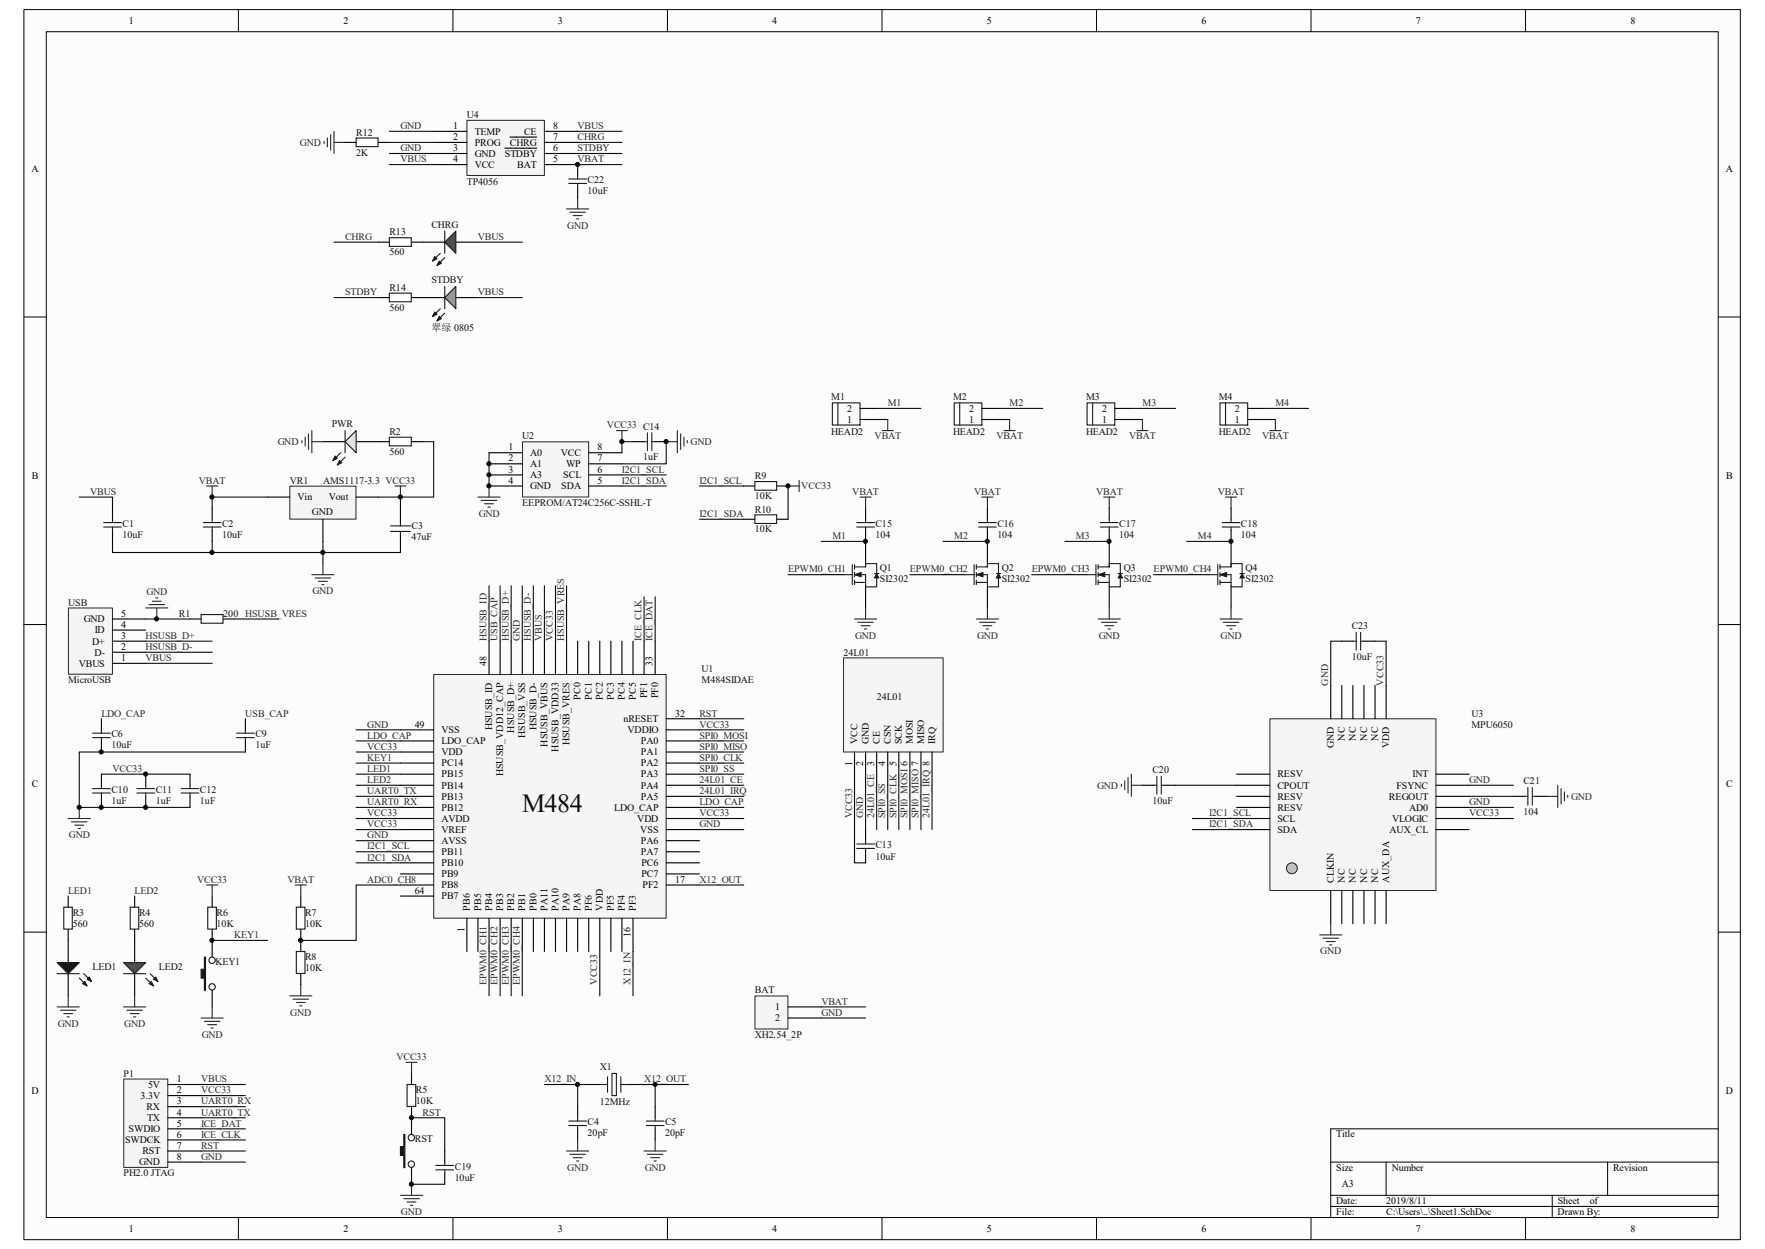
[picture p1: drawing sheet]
<svg xmlns="http://www.w3.org/2000/svg" width="297mm" height="210mm" viewBox="0 0 297 210" stroke-linecap="round" stroke-linejoin="round" font-family="sans-serif">
<path d="M4.1 1.7h288.8v206.7h-288.8z" fill="#fcfcfc"/>
<path d="M4 1.6h288.9v206.8h-288.9z" fill="none" stroke="#000" stroke-width=".17"/>
<path d="M7.8 5.4h281.3v199.3h-281.3z" fill="#fcfcfc"/>
<g fill="none" stroke="#000" stroke-width=".17">
<path d="M7.8 5.3h281.3v199.4h-281.3zM40.1 1.6v3.7M76.2 1.6v3.7M112.3 1.6v3.7M148.4 1.6v3.7M184.5 1.6v3.7M220.6 1.6v3.7M256.7 1.6v3.7M4 53.3h3.7M289.2 53.3h3.7M4 105h3.7M289.2 105h3.7"/>
<path d="M4 156.7h3.7M289.2 156.7h3.7M223.9 195.4h65.3M233.3 195.4v5.6M270.5 195.4v5.6M289.2 189.8h-65.3v14.9M40.1 204.7v3.7M76.2 204.7v3.7M112.3 204.7v3.7M148.4 204.7v3.7M184.5 204.7v3.7M220.6 204.7v3.7"/>
<path d="M223.9 201h65.3M223.9 202.9h65.3M256.7 204.7v3.7M261.2 201v3.7"/>
</g>
<path d="M73 113.5h39.1v40.9h-39.1z" fill="#f5f5f5"/>
<path d="M73 113.4h39.1v41h-39.1z" fill="none" stroke="#262626" stroke-width=".17"/>
<g fill="none" stroke="#000" stroke-width=".19">
<path d="M82.3 107.8v5.6M84.2 107.8v5.6M86 107.8v5.6M87.9 107.8v5.6M89.7 107.8v5.6M91.6 107.8v5.6M93.5 107.8v5.6M95.3 107.8v5.6M97.2 107.8v5.6M99.1 107.8v5.6M100.9 107.8v5.6M102.8 107.8v5.6"/>
<path d="M104.7 107.8v5.6M106.5 107.8v5.6M108.4 107.8v5.6M110.2 107.8v5.6M67.4 139.5h5.6M67.4 137.6h5.6M67.4 135.8h5.6M67.4 133.9h5.6M67.4 132h5.6M67.4 130.2h5.6M67.4 128.3h5.6M67.4 126.4h5.6"/>
<path d="M67.4 124.6h5.6M67.4 122.7h5.6M112.1 139.5h5.6M112.1 137.6h5.6M112.1 135.8h5.6M112.1 133.9h5.6M112.1 132h5.6M112.1 130.2h5.6M112.1 128.3h5.6M112.1 126.4h5.6M112.1 124.6h5.6M112.1 122.7h5.6"/>
<path d="M112.1 120.9h5.6M67.4 148.8h5.6M67.4 146.9h5.6M67.4 145.1h5.6M67.4 143.2h5.6M67.4 141.4h5.6M67.4 150.7h5.6M78.6 154.4v5.6M80.4 154.4v5.6M82.3 154.4v5.6M84.2 154.4v5.6M86 154.4v5.6"/>
<path d="M87.9 154.4v5.6M89.7 154.4v5.6M91.6 154.4v5.6M93.5 154.4v5.6M95.3 154.4v5.6M97.2 154.4v5.6M99.1 154.4v5.6M100.9 154.4v5.6M102.8 154.4v5.6M104.7 154.4v5.6M106.5 154.4v5.6M112.1 148.8h5.6"/>
<path d="M112.1 146.9h5.6M112.1 145.1h5.6M112.1 143.2h5.6M112.1 141.4h5.6"/>
</g>
<path d="M11.6 102.3h7.3v11.1h-7.3z" fill="#f5f5f5"/>
<path d="M11.5 102.2h7.4v11.2h-7.4z" fill="none" stroke="#262626" stroke-width=".17"/>
<g fill="none" stroke="#000" stroke-width=".19">
<path d="M67.4 84.9v2.8M67.4 90.1v2.8M18.9 111.5h5.6M18.9 109.7h5.6M18.9 107.8h5.6M18.9 105.9h5.6M18.9 104.1h5.6M35.7 158.1v2.8M35.7 166.5v2.8M69.2 187.9v2.8M69.2 196.3v2.8M98.3 182.4h2.8"/>
<path d="M105.6 182.4h2.8"/>
</g>
<g fill="none" stroke="#262626" stroke-width=".19">
<path d="M50.8 74.1v.4M51.4 73.5v1.5M51.9 73v2.6M52.5 74.3h1.8M52.5 72.4v3.7M103.7 72.4h1.9M104.7 72.4v1.9M112.1 74.3h1.9M114 72.4v3.7M114.5 73v2.6M115.1 73.5v1.5M115.7 74.1v.4"/>
<path d="M34.8 81.7h1.8M35.7 81.7v1.9M52.5 96.6h3.7M53 97.2h2.6M53.6 97.7h1.5M54.2 98.3h.3M54.3 94.8v1.8M66.5 81.7h1.8M67.4 81.7v1.9M80.4 83.6h3.8M81 84.1h2.6M81.5 84.7h1.5"/>
<path d="M82.1 85.3h.4M82.3 81.7v1.9M144.7 83.6h1.9M145.7 83.6v1.8M165.2 83.6h1.9M166.2 83.6v1.8M185.7 83.6h1.9M186.7 83.6v1.8M206.2 83.6h1.9M207.2 83.6v1.8M24.5 102.2h3.7M25.1 101.7h2.6"/>
<path d="M25.6 101.1h1.5M26.2 100.5h.4M26.4 102.2v1.9M143.8 104.1h3.7M144.4 104.6h2.6M144.9 105.2h1.5M145.5 105.8h.3M145.7 102.2v1.9M164.3 104.1h3.7M164.9 104.6h2.6M165.4 105.2h1.5M166 105.8h.3"/>
<path d="M166.2 102.2v1.9M184.8 104.1h3.7M185.4 104.6h2.6M185.9 105.2h1.5M186.5 105.8h.3M186.7 102.2v1.9M205.3 104.1h3.7M205.9 104.6h2.6M206.4 105.2h1.5M207 105.8h.3M207.2 102.2v1.9M11.5 137.6h3.7"/>
<path d="M12 138.2h2.6M12.6 138.7h1.5M13.2 139.3h.3M13.3 135.8v1.8M34.8 148.8h1.8M35.7 148.8v1.9M49.7 148.8h1.8M50.6 148.8v1.9M9.6 169.3h3.7M10.2 169.9h2.6M10.7 170.4h1.5M11.3 171h.4"/>
<path d="M11.5 167.4v1.9M20.8 169.3h3.7M21.4 169.9h2.6M21.9 170.4h1.5M22.5 171h.3M22.7 167.4v1.9M33.8 171.2h3.8M34.4 171.7h2.6M35 172.3h1.4M35.5 172.9h.4M35.7 169.3v1.9M48.7 167.4h3.8"/>
<path d="M49.3 168h2.6M49.9 168.6h1.5M50.4 169.1h.4M50.6 165.6v1.8M68.3 178.6h1.9M69.2 178.6v1.9M69.2 199.1v1.9M95.3 193.5h3.8M95.9 194.1h2.6M96.5 194.7h1.4M97 195.2h.4M97.2 191.7v1.8"/>
<path d="M108.4 193.5h3.7M108.9 194.1h2.7M109.5 194.7h1.5M110.1 195.2h.3M110.2 191.7v1.8M67.4 201h3.7M67.9 201.6h2.7M68.5 202.1h1.5M69.1 202.7h.3"/>
</g>
<g fill="none" stroke="#0e0e0e" stroke-width=".19">
<path d="M71.1 74.3h1.9v9.3h-9.3M82.3 76.1v5.6M104.7 79.9h7.4M112.1 74.3v3.7h-7.4M13.3 83.6h5.6v1.8M54.3 91v3.8M82.3 98.5v9.3M84.2 98.5v9.3M86 98.5v9.3M87.9 98.5v9.3M89.7 98.5v9.3M91.6 98.5v9.3"/>
<path d="M93.5 98.5v9.3M95.3 98.5v9.3M104.7 81.7h7.4M132.6 96.6h5.6M138.2 91h7.5M153.1 96.6h5.6M158.7 91h7.5M173.6 96.6h5.6M179.2 91h7.5M194.1 96.6h5.6M199.7 91h7.5M24.5 107.8h11.2"/>
<path d="M24.5 109.7h11.2M24.5 111.5h11.2M24.5 104.1h7.5M39.4 104.1h7.5M108.4 100.4v7.4M110.2 100.4v7.4M13.3 135.8h18.7M17.1 130.2h14.9M59.9 135.8h7.5M59.9 124.6h7.5M59.9 137.6h7.5M59.9 139.5h7.5"/>
<path d="M59.9 126.4h7.5M59.9 122.7h7.5M59.9 133.9h7.5M117.7 135.8h7.5M117.7 137.6h7.5M117.7 139.5h7.5M117.7 122.7h7.5M117.7 120.9h7.5M35.7 158.1h9.3M59.9 141.4h7.5M59.9 143.2h7.5M59.9 145.1h7.5"/>
<path d="M67.4 148.8h-7.5v9.3h-9.3M82.3 160v7.4M84.2 160v7.4M86 160v7.4M87.9 160v7.4M100.9 160v7.4M106.5 160v7.4M117.7 148.8h7.5M33.8 184.2h7.5M33.8 186.1h7.5M33.8 187.9h7.5M33.8 189.8h7.5"/>
<path d="M33.8 191.7h7.5M33.8 193.5h7.5M33.8 195.4h7.5M69.2 187.9h5.6v5.6M69.2 199.1h5.6M91.6 182.4h6.7M97.2 182.4v3.7M108.4 182.4h7.4M110.2 182.4v3.7"/>
</g>
<g fill="none" stroke="#1c1c1c" stroke-width=".19">
<path d="M65.7 89.4h3.4M65.7 88.4h3.4M67.4 87.7v.7M67.4 89.4v.7M101.1 182.4h1.1M102.2 181.1v2.6M103 180.5h.7v3.7h-.7zM104.5 181.1v2.6M104.5 182.4h1.1"/>
<circle cx="35.7" cy="165.9" r=".54"/>
<circle cx="35.7" cy="161.5" r=".54"/>
<circle cx="69.2" cy="191.3" r=".54"/>
<circle cx="69.2" cy="195.8" r=".54"/>
</g>
<g fill="#1c1c1c" stroke="#1c1c1c" stroke-width=".19">
<path d="M67.9 190.7h.2v5.6h-.2v-2h-.5v-1.5h.5z" fill-rule="evenodd"/>
<path d="M34.4 160.9h.2v5.6h-.2v-2h-.6v-1.5h.6z" fill-rule="evenodd"/>
</g>
<path d="M142 110.7h16.7v15.7h-16.7z" fill="#f5f5f5"/>
<path d="M141.9 110.6h16.8v15.8h-16.8z" fill="none" stroke="#262626" stroke-width=".17"/>
<g fill="none" stroke="#000" stroke-width=".19">
<path d="M144.7 70.5h2.8M144.7 68.7h2.8M165.2 70.5h2.8M165.2 68.7h2.8M187.6 70.5h2.8M187.6 68.7h2.8M210 70.5h2.8M210 68.7h2.8M143.8 126.4v5.6M145.7 126.4v5.6M147.5 126.4v5.6M149.4 126.4v5.6"/>
<path d="M151.3 126.4v5.6M153.1 126.4v5.6M155 126.4v5.6M156.8 126.4v5.6"/>
</g>
<g fill="none" stroke="#0e0e0e" stroke-width=".19">
<path d="M147.5 70.5h1.9M147.5 68.7h7.5M168 70.5h1.9M168 68.7h7.5M190.4 70.5h1.9M190.4 68.7h7.4M212.8 70.5h1.8M212.8 68.7h7.4M18.9 91v1.9h16.8M35.7 91v1.9M35.7 92.9h31.7M117.7 81.7h7.5"/>
<path d="M117.7 87.3h7.5M132.6 81.7v5.6M41.3 126.4h-28v9.4M59.9 128.3h7.5M59.9 130.2h7.5M59.9 132h7.5M117.7 124.6h7.5M117.7 126.4h7.5M117.7 128.3h7.5M117.7 130.2h7.5M117.7 132h7.5M117.7 133.9h7.5"/>
<path d="M143.8 132v13.1h1.9M145.7 132v7.5M147.5 132v7.5M149.4 132v7.5M151.3 132v7.5M153.1 132v7.5M155 132v7.5M156.8 132v7.5M200.6 137.6h7.5"/>
</g>
<path d="M132.6 81.7h1.9M134.5 80.8v1.9M222.1 157.2h3.7M222.6 157.8h2.6M223.2 158.3h1.5M223.7 158.9h.4M223.9 155.3v1.9" fill="none" stroke="#262626" stroke-width=".19"/>
<path d="M140.1 67.7h4.6v3.8h-4.6zM141 67.7v3.8M160.6 67.7h4.6v3.8h-4.6zM161.5 67.7v3.8M182.9 67.7h4.7v3.8h-4.7zM183.9 67.7v3.8M205.3 67.7h4.7v3.8h-4.7zM206.2 67.7v3.8" fill="none" stroke="#1c1c1c" stroke-width=".19"/>
<path d="M78.6 20.3h13v9.2h-13z" fill="#f5f5f5"/>
<path d="M78.6 20.2h13v9.3h-13z" fill="none" stroke="#262626" stroke-width=".17"/>
<path d="M73 22.1h5.6M73 23.9h5.6M73 25.8h5.6M73 27.7h5.6M84.9 24.9h5.4M85.8 23.1h4.5M91.6 22.1h5.6M91.6 23.9h5.6M91.6 25.8h5.6M91.6 27.7h5.6M71.1 40.7h3.7M76.7 40.7h3.7" fill="none" stroke="#000" stroke-width=".19"/>
<path d="M65.5 25.8h7.5M65.5 27.7h7.5" fill="none" stroke="#0e0e0e" stroke-width=".19"/>
<path d="M74.8 40.7l1.9-1.8v3.7z" fill="#4c4c4c" stroke="#1c1c1c" stroke-width=".19"/>
<path d="M74.8 38.9v3.7M74.1 42.6l-1.3 1.3M74.8 43.3l-1.3 1.3" fill="none" stroke="#1c1c1c" stroke-width=".19"/>
<g fill="#1c1c1c" stroke="#1c1c1c" stroke-width=".19">
<path d="M73.2 43.1l.3 .4-.7 .4z"/>
<path d="M73.9 43.9l.4 .4-.8 .3z"/>
</g>
<path d="M71.1 50h3.7M76.7 50h3.7" fill="none" stroke="#000" stroke-width=".19"/>
<path d="M74.8 50l1.9-1.8v3.7z" fill="#969696" stroke="#1c1c1c" stroke-width=".19"/>
<path d="M74.1 51.9l-1.3 1.3M74.8 52.6l-1.3 1.4M74.8 48.2v3.7" fill="none" stroke="#1c1c1c" stroke-width=".19"/>
<g fill="#1c1c1c" stroke="#1c1c1c" stroke-width=".19">
<path d="M73.2 52.5l.3 .3-.7 .4z"/>
<path d="M73.9 53.2l.4 .4-.8 .4z"/>
</g>
<path d="M65.5 22.1h7.5M65.5 23.9h7.5M97.2 22.1h7.5M97.2 23.9h7.5M97.2 25.8h7.5M97.2 27.7h7.5M56.2 40.7h7.5M56.2 50h7.5M80.4 40.7h7.5M80.4 50h7.5M67.4 83.6v1.3M33.8 182.4h7.5" fill="none" stroke="#0e0e0e" stroke-width=".19"/>
<path d="M54.5 23.8v.3M55.1 23.2v1.5M55.6 22.6v2.7M56.2 22.1v3.7M56.2 23.9h1.9M95.3 35.1h3.8M95.9 35.7h2.6M96.5 36.2h1.4M97 36.8h.4M97.2 33.3v1.8" fill="none" stroke="#262626" stroke-width=".19"/>
<path d="M213.7 120.9h27.9v28.8h-27.9z" fill="#f5f5f5"/>
<path d="M213.7 120.9h27.9v28.8h-27.9z" fill="none" stroke="#262626" stroke-width=".17"/>
<g fill="none" stroke="#000" stroke-width=".19">
<path d="M223.9 115.3v5.6M225.8 115.3v5.6M227.7 115.3v5.6M229.5 115.3v5.6M231.4 115.3v5.6M233.3 115.3v5.6M208.1 139.5h5.6M208.1 137.6h5.6M208.1 135.8h5.6M208.1 133.9h5.6M208.1 132h5.6M208.1 130.2h5.6"/>
<path d="M241.6 139.5h5.6M241.6 137.6h5.6M241.6 135.8h5.6M241.6 133.9h5.6M241.6 132h5.6M241.6 130.2h5.6M223.9 149.7v5.6M225.8 149.7v5.6M227.7 149.7v5.6M229.5 149.7v5.6M231.4 149.7v5.6M233.3 149.7v5.6"/>
</g>
<circle cx="217.4" cy="146" r=".91" fill="#c0c0c0" stroke="#1c1c1c" stroke-width=".17"/>
<path d="M225.8 107.8h-1.9v7.5M231.4 107.8h1.9v7.5M197.8 132h10.3M200.6 139.5h7.5M247.2 137.6h7.5M247.2 133.9h7.5M247.2 135.8h7.5M247.2 132h7.5" fill="none" stroke="#0e0e0e" stroke-width=".19"/>
<path d="M188.7 131.9v.3M189.3 131.3v1.5M189.8 130.7v2.6M190.4 130.2v3.7M190.4 132h1.9M260.3 133.9h1.8M262.1 132v3.8M262.7 132.6v2.6M263.3 133.2v1.4M263.8 133.7v.4" fill="none" stroke="#262626" stroke-width=".19"/>
<path d="M20.9 181.5h7.3v14.8h-7.3z" fill="#f5f5f5"/>
<path d="M20.8 181.4h7.4v14.9h-7.4z" fill="none" stroke="#262626" stroke-width=".17"/>
<path d="M28.2 182.4h5.6M28.2 184.2h5.6M28.2 186.1h5.6M28.2 187.9h5.6M28.2 189.8h5.6M28.2 191.7h5.6M28.2 193.5h5.6M28.2 195.4h5.6" fill="none" stroke="#000" stroke-width=".19"/>
<path d="M138.2 169.3h7.5M138.2 171.2h7.5" fill="none" stroke="#0e0e0e" stroke-width=".19"/>
<path d="M88 74.3h11.1v9.3h-11.1z" fill="#f5f5f5"/>
<path d="M87.9 74.3h11.2v9.3h-11.2z" fill="none" stroke="#262626" stroke-width=".17"/>
<path d="M82.3 76.1h5.6M82.3 78h5.6M82.3 79.9h5.6M99.1 76.1h5.6M99.1 78h5.6M99.1 79.9h5.6M82.3 81.7h5.6M99.1 81.7h5.6" fill="none" stroke="#000" stroke-width=".19"/>
<path d="M106.5 74.3h-1.8v1.8" fill="none" stroke="#0e0e0e" stroke-width=".19"/>
<path d="M48.8 81.8h11.1v5.5h-11.1z" fill="#f5f5f5"/>
<path d="M48.8 81.7h11.1v5.6h-11.1z" fill="none" stroke="#262626" stroke-width=".17"/>
<g fill="none" stroke="#000" stroke-width=".19">
<path d="M58.1 23.9h1.8M63.7 23.9h1.8M63.7 40.7h1.8M63.7 50h1.8M69.2 40.7h1.9M69.2 50h1.9M63.7 74.3h1.8M69.2 74.3h1.9M45 83.6h3.7M54.3 87.3v3.7M59.9 83.6h3.8M125.2 81.7h1.8"/>
<path d="M125.2 87.3h1.8M130.7 81.7h1.9M130.7 87.3h1.9M32 104.1h1.8M37.6 104.1h1.8M11.5 150.7v1.8M11.5 156.3v5.6M22.7 150.7v1.8M22.7 156.3v5.6M35.7 150.7v1.8M35.7 156.3v1.8M50.6 158.1v1.9"/>
<path d="M11.5 163.7v3.7M22.7 163.7v3.7M50.6 163.7v1.9M69.2 180.5v1.9M69.2 186.1v1.8"/>
</g>
<path d="M45 83.6h-9.3v1.8" fill="none" stroke="#0e0e0e" stroke-width=".19"/>
<g fill="none" stroke="#1c1c1c" stroke-width=".19">
<path d="M59.9 23.2h3.7v1.5h-3.7zM65.5 40h3.7v1.4h-3.7zM65.5 49.3h3.7v1.4h-3.7zM65.5 73.5h3.7v1.5h-3.7zM127 81h3.7v1.4h-3.7zM127 86.6h3.7v1.4h-3.7zM33.8 103.3h3.7v1.5h-3.7zM10.7 152.5h1.5v3.7h-1.5zM21.9 152.5h1.4v3.7h-1.4zM35 152.5h1.4v3.7h-1.4zM49.9 160h1.4v3.7h-1.4zM9.6 163.7h3.7"/>
<path d="M13.3 164.5l1.3 1.3M14.1 163.7l1.3 1.3M68.5 182.4h1.5v3.6h-1.5z"/>
</g>
<g fill="#1c1c1c" stroke="#1c1c1c" stroke-width=".19">
<path d="M9.6 161.9h3.7l-1.8 1.8z"/>
<path d="M14.3 165l.3 .8-.7-.4z"/>
<path d="M14.6 164.7l.4-.4 .4 .7z"/>
</g>
<path d="M20.8 161.9h3.7l-1.8 1.8z" fill="#4c4c4c" stroke="#1c1c1c" stroke-width=".19"/>
<path d="M20.8 163.7h3.7M24.5 164.5l1.3 1.3M25.3 163.7l1.3 1.3" fill="none" stroke="#1c1c1c" stroke-width=".19"/>
<g fill="#1c1c1c" stroke="#1c1c1c" stroke-width=".19">
<path d="M25.5 165l.3 .8-.7-.4z"/>
<path d="M25.8 164.7l.4-.4 .4 .7z"/>
</g>
<path d="M54.3 74.3h3.8M59.9 74.3h3.8" fill="none" stroke="#000" stroke-width=".19"/>
<path d="M59.9 72.4v3.7l-1.8-1.8z" fill="#e2e2e2" stroke="#1c1c1c" stroke-width=".19"/>
<g fill="none" stroke="#1c1c1c" stroke-width=".19">
<path d="M95.7 30.1h3M95.7 30.8h3M97.2 29.5v.6M97.2 30.8v.6M57.3 76.1l-1.3 1.3M58.1 76.9l-1.3 1.3M58.1 72.4v3.7M108.4 74.3h.5M108.9 72.8v3M109.7 72.8v3M109.7 74.3h.5M17.4 87.9h3"/>
<path d="M17.4 88.6h3M18.9 87.3v.6M18.9 88.6v.6M34.2 87.9h3M34.2 88.6h3M35.7 87.3v.6M35.7 88.6v.6M141.9 96.6h1.5M143.4 95v3.3M143.8 95.3h1.9v-.5h1.8v1.6M143.8 96.6h1.9v1.9M143.8 97.9h1.9"/>
<path d="M143.8 95v.7M143.8 96.3v.7M143.8 97.6v.7M144.2 87.9h3M144.2 88.6h3M145.7 87.3v.6M145.7 88.6v.6M147.2 96.4h.7M147.5 97.2v1.5h-1.8M162.4 96.6h1.5M163.9 95v3.3M164.3 95.3h1.9v-.5h1.8v1.6"/>
<path d="M164.3 96.6h1.9v1.9M164.3 97.9h1.9M164.3 95v.7M164.3 96.3v.7M164.3 97.6v.7M164.7 87.9h3M164.7 88.6h3M166.2 87.3v.6M166.2 88.6v.6M167.7 96.4h.7M168 97.2v1.5h-1.8M182.9 96.6h1.5"/>
<path d="M184.4 95v3.3M184.8 95.3h1.9v-.5h1.8v1.6M184.8 96.6h1.9v1.9M184.8 97.9h1.9M184.8 95v.7M184.8 96.3v.7M184.8 97.6v.7M185.2 87.9h3M185.2 88.6h3M186.7 87.3v.6M186.7 88.6v.6M188.2 96.4h.7"/>
<path d="M188.5 97.2v1.5h-1.8M203.4 96.6h1.5M204.9 95v3.3M205.3 95.3h1.9v-.5h1.8v1.6M205.3 96.6h1.9v1.9M205.3 97.9h1.9M205.3 95v.7M205.3 96.3v.7M205.3 97.6v.7M205.7 87.9h3M205.7 88.6h3M207.2 87.3v.6"/>
<path d="M207.2 88.6v.6M208.7 96.4h.7M209 97.2v1.5h-1.8M227.7 107.8h.5M228.2 106.3v3M229 106.3v3M229 107.8h.5M15.6 123.3h3M15.6 124h3M15.6 132.6h3M15.6 133.3h3M17.1 122.7v.6"/>
<path d="M17.1 124v.6M17.1 132v.6M17.1 133.3v.6M23 132.6h3M23 133.3h3M24.5 132v.6M24.5 133.3v.6M30.5 132.6h3M30.5 133.3h3M32 132v.6M32 133.3v.6M39.8 123.3h3"/>
<path d="M39.8 124h3M41.3 122.7v.6M41.3 124v.6M194.1 132h.6M194.7 130.5v3M195.4 130.5v3M195.4 132h.6M256.5 133.9h.6M257.1 132.4v3M257.9 132.4v3M257.9 133.9h.5M49.9 152.5h1.4v3.7h-1.4z"/>
<path d="M144.2 141.9h3M144.2 142.7h3M145.7 141.4v.5M145.7 142.7v.5M73.4 196h2.9M73.4 196.7h2.9M74.8 195.4v.6M74.8 196.7v.6M95.7 188.5h3M95.7 189.3h3M97.2 187.9v.6M97.2 189.3v.5"/>
<path d="M108.8 188.5h2.9M108.8 189.3h2.9M110.2 187.9v.6M110.2 189.3v.5"/>
</g>
<g fill="#1c1c1c" stroke="#1c1c1c" stroke-width=".19">
<path d="M56.4 76.7l.4 .4-.8 .3z"/>
<path d="M57.1 77.4l.4 .4-.7 .4z"/>
</g>
<g fill="none" stroke="#000" stroke-width=".19">
<path d="M97.2 27.7v1.8M97.2 31.4v1.9M106.5 74.3h1.9M110.2 74.3h1.9M18.9 85.4v1.9M18.9 89.2v1.8M35.7 85.4v1.9M35.7 89.2v1.8M138.2 96.6h3.7M145.7 85.4v1.9M145.7 89.2v5.6M145.7 98.5v3.7"/>
<path d="M158.7 96.6h3.7M166.2 85.4v1.9M166.2 89.2v5.6M166.2 98.5v3.7M179.2 96.6h3.7M186.7 85.4v1.9M186.7 89.2v5.6M186.7 98.5v3.7M199.7 96.6h3.7M207.2 85.4v1.9M207.2 89.2v5.6M207.2 98.5v3.7"/>
<path d="M225.8 107.8h1.9M229.5 107.8h1.9M17.1 120.9v1.8M17.1 124.6v1.8M17.1 130.2v1.8M17.1 133.9v1.9M24.5 130.2v1.8M24.5 133.9v1.9M32 130.2v1.8M32 133.9v1.9M41.3 120.9v1.8M41.3 124.6v1.8"/>
<path d="M145.7 139.5v1.9M192.3 132h1.8M196 132h1.8M254.7 133.9h1.8M258.4 133.9h1.9M50.6 150.7v1.8M50.6 156.3v1.8M145.7 143.2v1.9M74.8 193.5v1.9M74.8 197.3v1.8M97.2 186.1v1.8M97.2 189.8v1.9"/>
<path d="M110.2 186.1v1.8M110.2 189.8v1.9"/>
</g>
<g fill="#1c1c1c" stroke="#1c1c1c" stroke-width=".17">
<path d="M143.8 96.6l1.1-.3v.7z"/>
<path d="M147.5 96.4l.4 .8h-.7z"/>
<path d="M164.3 96.6l1.1-.3v.7z"/>
<path d="M168 96.4l.4 .8h-.7z"/>
<path d="M184.8 96.6l1.1-.3v.7z"/>
<path d="M188.5 96.4l.4 .8h-.7z"/>
<path d="M205.3 96.6l1.1-.3v.7z"/>
<path d="M209 96.4l.4 .8h-.7z"/>
</g>
<path d="M127.1 167.5h5.5v5.5h-5.5z" fill="#f5f5f5"/>
<path d="M127 167.5h5.6v5.5h-5.6z" fill="none" stroke="#262626" stroke-width=".17"/>
<path d="M132.6 169.3h5.6M132.6 171.2h5.6" fill="none" stroke="#000" stroke-width=".19"/>
<path d="M148.5 72.4h1.8M149.4 70.5v1.9M169 72.4h1.8M169.9 70.5v1.9M191.3 72.4h1.9M192.3 70.5v1.9M213.7 72.4h1.8M214.6 70.5v1.9" fill="none" stroke="#262626" stroke-width=".19"/>
<g fill="#0e0e0e" stroke="#0e0e0e" stroke-width=".17">
<circle cx="13.3" cy="135.7" r=".35"/>
<circle cx="17" cy="135.7" r=".35"/>
<circle cx="17" cy="126.4" r=".35"/>
<circle cx="24.5" cy="135.7" r=".35"/>
<circle cx="24.5" cy="130.2" r=".35"/>
<circle cx="26.3" cy="104.1" r=".35"/>
<circle cx="35.7" cy="158.1" r=".35"/>
<circle cx="35.7" cy="92.9" r=".35"/>
<circle cx="35.7" cy="83.6" r=".35"/>
<circle cx="50.6" cy="158.1" r=".35"/>
<circle cx="54.3" cy="92.9" r=".35"/>
<circle cx="67.4" cy="83.6" r=".35"/>
<circle cx="69.2" cy="199.1" r=".35"/>
<circle cx="69.2" cy="187.9" r=".35"/>
<circle cx="82.3" cy="81.7" r=".35"/>
<circle cx="82.3" cy="79.8" r=".35"/>
<circle cx="82.3" cy="78" r=".35"/>
<circle cx="97.2" cy="182.3" r=".35"/>
<circle cx="97.2" cy="27.7" r=".35"/>
<circle cx="104.6" cy="74.2" r=".35"/>
<circle cx="110.2" cy="182.3" r=".35"/>
<circle cx="112.1" cy="74.2" r=".35"/>
<circle cx="132.6" cy="81.7" r=".35"/>
<circle cx="145.6" cy="91" r=".35"/>
<circle cx="166.1" cy="91" r=".35"/>
<circle cx="186.6" cy="91" r=".35"/>
<circle cx="207.1" cy="91" r=".35"/>
</g>
<text font-size="4.4" fill="#0e0e0e" x="87.9" y="136.6">M484</text>
<g font-size="1.7">
<text x="21.7" y="4">1</text>
<text x="57.8" y="4">2</text>
<text x="93.9" y="4">3</text>
<text x="130" y="4">4</text>
<text x="166.1" y="4">5</text>
<text x="202.2" y="4">6</text>
<text x="238.3" y="4">7</text>
<text x="274.4" y="4">8</text>
<text x="76.2" y="21.7">1</text>
<text x="76.2" y="23.6">2</text>
<text x="79.9" y="22.6">TEMP</text>
<text x="88.2" y="22.6">CE</text>
<text x="93.1" y="23.6">7</text>
<text x="93.1" y="21.7">8</text>
<text x="5.3" y="28.9">A</text>
<text x="76.2" y="25.4">3</text>
<text x="76.2" y="27.3">4</text>
<text x="79.9" y="24.5">PROG</text>
<text x="79.9" y="26.4">GND</text>
<text x="79.9" y="28.2">VCC</text>
<text x="85" y="26.4">STDBY</text>
<text x="85.8" y="24.5">CHRG</text>
<text x="87" y="28.2">BAT</text>
<text x="93.1" y="27.3">5</text>
<text x="93.1" y="25.4">6</text>
<text x="290.4" y="28.9">A</text>
<text x="142.6" y="71.1">1</text>
<text x="142.6" y="69.2">2</text>
<text x="163.1" y="71.1">1</text>
<text x="163.1" y="69.2">2</text>
<text x="185.5" y="71.1">1</text>
<text x="185.5" y="69.2">2</text>
<text x="207.8" y="71.1">1</text>
<text x="207.8" y="69.2">2</text>
<text x="85.6" y="75.7">1</text>
<text x="85.6" y="77.6">2</text>
<text x="89.2" y="76.7">A0</text>
<text x="94.4" y="76.7">VCC</text>
<text x="100.5" y="77.6">7</text>
<text x="100.5" y="75.7">8</text>
<text x="5.3" y="80.6">B</text>
<text x="85.6" y="79.5">3</text>
<text x="85.6" y="81.3">4</text>
<text x="89.2" y="78.5">A1</text>
<text x="89.2" y="80.4">A3</text>
<text x="89.2" y="82.3">GND</text>
<text x="94.4" y="82.3">SDA</text>
<text x="94.8" y="80.4">SCL</text>
<text x="95.2" y="78.5">WP</text>
<text x="100.5" y="81.3">5</text>
<text x="100.5" y="79.5">6</text>
<text x="290.5" y="80.6">B</text>
<text x="50" y="84.1">Vin</text>
<text x="52.5" y="86.6">GND</text>
<text x="55.3" y="84.1">Vout</text>
<text x="14.1" y="104.6">GND</text>
<text x="16" y="106.5">ID</text>
<text x="20.4" y="107.4">3</text>
<text x="20.4" y="105.6">4</text>
<text x="20.4" y="103.7">5</text>
<text x="13.3" y="112.1">VBUS</text>
<text x="15.5" y="108.4">D+</text>
<text x="15.9" y="110.2">D-</text>
<text x="20.4" y="111.2">1</text>
<text x="20.4" y="109.3">2</text>
<text x="81.9" y="111.9" transform="rotate(-90 81.9 111.9)">48</text>
<text x="109.8" y="111.9" transform="rotate(-90 109.8 111.9)">33</text>
<text x="97.7" y="117.6" transform="rotate(-90 97.7 117.6)">PC0</text>
<text x="99.6" y="117.6" transform="rotate(-90 99.6 117.6)">PC1</text>
<text x="101.4" y="117.6" transform="rotate(-90 101.4 117.6)">PC2</text>
<text x="103.3" y="117.6" transform="rotate(-90 103.3 117.6)">PC3</text>
<text x="105.2" y="117.6" transform="rotate(-90 105.2 117.6)">PC4</text>
<text x="107" y="117.6" transform="rotate(-90 107 117.6)">PC5</text>
<text x="108.9" y="117.4" transform="rotate(-90 108.9 117.4)">PF1</text>
<text x="110.7" y="117.4" transform="rotate(-90 110.7 117.4)">PF0</text>
<text x="69.8" y="122.3">49</text>
<text x="74.3" y="123.3">VSS</text>
<text x="74.3" y="125.1">LDO_CAP</text>
<text x="82.8" y="122.8" transform="rotate(-90 82.8 122.8)">HSUSB_ID</text>
<text x="86.5" y="123.2" transform="rotate(-90 86.5 123.2)">HSUSB_D+</text>
<text x="88.4" y="124.1" transform="rotate(-90 88.4 124.1)">HSUSB_VSS</text>
<text x="90.3" y="122.8" transform="rotate(-90 90.3 122.8)">HSUSB_D-</text>
<text x="92.1" y="125.6" transform="rotate(-90 92.1 125.6)">HSUSB_VBUS</text>
<text x="95.8" y="125.3" transform="rotate(-90 95.8 125.3)">HSUSB_VRES</text>
<text x="104.9" y="121.4">nRESET</text>
<text x="105.6" y="123.3">VDDIO</text>
<text x="107.9" y="125.1">PA0</text>
<text x="113.6" y="120.5">32</text>
<text x="144.3" y="125.1" transform="rotate(-90 144.3 125.1)">VCC</text>
<text x="146.2" y="125.1" transform="rotate(-90 146.2 125.1)">GND</text>
<text x="148" y="125.1" transform="rotate(-90 148 125.1)">CE</text>
<text x="149.9" y="125.1" transform="rotate(-90 149.9 125.1)">CSN</text>
<text x="151.8" y="125.1" transform="rotate(-90 151.8 125.1)">SCK</text>
<text x="153.6" y="125.1" transform="rotate(-90 153.6 125.1)">MOSI</text>
<text x="155.5" y="125.1" transform="rotate(-90 155.5 125.1)">MISO</text>
<text x="157.4" y="125.1" transform="rotate(-90 157.4 125.1)">IRQ</text>
<text x="224.5" y="125.9" transform="rotate(-90 224.5 125.9)">GND</text>
<text x="226.3" y="124.5" transform="rotate(-90 226.3 124.5)">NC</text>
<text x="228.2" y="124.5" transform="rotate(-90 228.2 124.5)">NC</text>
<text x="230" y="124.5" transform="rotate(-90 230 124.5)">NC</text>
<text x="231.9" y="124.5" transform="rotate(-90 231.9 124.5)">NC</text>
<text x="233.8" y="125.9" transform="rotate(-90 233.8 125.9)">VDD</text>
<text x="74.3" y="127">VDD</text>
<text x="74.3" y="128.9">PC14</text>
<text x="74.3" y="130.7">PB15</text>
<text x="84.7" y="130.6" transform="rotate(-90 84.7 130.6)">HSUSB_VDD12_CAP</text>
<text x="94" y="126.4" transform="rotate(-90 94 126.4)">HSUSB_VDD33</text>
<text x="107.9" y="130.7">PA3</text>
<text x="107.9" y="128.9">PA2</text>
<text x="107.9" y="127">PA1</text>
<text x="143.4" y="128.8" transform="rotate(-90 143.4 128.8)">1</text>
<text x="145.2" y="128.8" transform="rotate(-90 145.2 128.8)">2</text>
<text x="147.1" y="128.8" transform="rotate(-90 147.1 128.8)">3</text>
<text x="149" y="128.8" transform="rotate(-90 149 128.8)">4</text>
<text x="150.8" y="128.8" transform="rotate(-90 150.8 128.8)">5</text>
<text x="215" y="130.7">RESV</text>
<text x="237.7" y="130.7">INT</text>
<text x="5.3" y="132.3">C</text>
<text x="74.3" y="132.6">PB14</text>
<text x="74.3" y="134.5">PB13</text>
<text x="74.3" y="136.3">PB12</text>
<text x="103.4" y="136.3">LDO_CAP</text>
<text x="107.9" y="134.5">PA5</text>
<text x="107.9" y="132.6">PA4</text>
<text x="215" y="132.6">CPOUT</text>
<text x="215" y="134.5">RESV</text>
<text x="215" y="136.3">RESV</text>
<text x="233.7" y="134.5">REGOUT</text>
<text x="235" y="132.6">FSYNC</text>
<text x="237.1" y="136.3">AD0</text>
<text x="290.5" y="132.3">C</text>
<text x="74.3" y="138.2">AVDD</text>
<text x="74.3" y="140">VREF</text>
<text x="74.3" y="141.9">AVSS</text>
<text x="74.3" y="143.8">PB11</text>
<text x="107.2" y="138.2">VDD</text>
<text x="107.7" y="140">VSS</text>
<text x="107.9" y="143.8">PA7</text>
<text x="107.9" y="141.9">PA6</text>
<text x="215" y="138.2">SCL</text>
<text x="215" y="140">SDA</text>
<text x="233.8" y="140">AUX_CL</text>
<text x="234.3" y="138.2">VLOGIC</text>
<text x="74.3" y="145.6">PB10</text>
<text x="74.3" y="147.5">PB9</text>
<text x="74.3" y="149.4">PB8</text>
<text x="107.9" y="147.5">PC7</text>
<text x="107.9" y="145.6">PC6</text>
<text x="108.1" y="149.4">PF2</text>
<text x="113.6" y="148.4">17</text>
<text x="224.5" y="148.4" transform="rotate(-90 224.5 148.4)">CLKIN</text>
<text x="226.3" y="148.4" transform="rotate(-90 226.3 148.4)">NC</text>
<text x="228.2" y="148.4" transform="rotate(-90 228.2 148.4)">NC</text>
<text x="230" y="148.4" transform="rotate(-90 230 148.4)">NC</text>
<text x="231.9" y="148.4" transform="rotate(-90 231.9 148.4)">NC</text>
<text x="233.8" y="148.4" transform="rotate(-90 233.8 148.4)">AUX_DA</text>
<text x="69.8" y="150.3">64</text>
<text x="74.3" y="151.2">PB7</text>
<text x="79.1" y="153.1" transform="rotate(-90 79.1 153.1)">PB6</text>
<text x="80.9" y="153.1" transform="rotate(-90 80.9 153.1)">PB5</text>
<text x="82.8" y="153.1" transform="rotate(-90 82.8 153.1)">PB4</text>
<text x="84.7" y="153.1" transform="rotate(-90 84.7 153.1)">PB3</text>
<text x="86.5" y="153.1" transform="rotate(-90 86.5 153.1)">PB2</text>
<text x="88.4" y="153.1" transform="rotate(-90 88.4 153.1)">PB1</text>
<text x="90.3" y="153.1" transform="rotate(-90 90.3 153.1)">PB0</text>
<text x="92.1" y="153.1" transform="rotate(-90 92.1 153.1)">PA11</text>
<text x="94" y="153.1" transform="rotate(-90 94 153.1)">PA10</text>
<text x="95.8" y="153.1" transform="rotate(-90 95.8 153.1)">PA9</text>
<text x="97.7" y="153.1" transform="rotate(-90 97.7 153.1)">PA8</text>
<text x="99.6" y="153.1" transform="rotate(-90 99.6 153.1)">PF6</text>
<text x="101.4" y="153.1" transform="rotate(-90 101.4 153.1)">VDD</text>
<text x="103.3" y="153.1" transform="rotate(-90 103.3 153.1)">PF5</text>
<text x="105.2" y="153.1" transform="rotate(-90 105.2 153.1)">PF4</text>
<text x="107" y="153.1" transform="rotate(-90 107 153.1)">PF3</text>
<text x="78.1" y="156.7" transform="rotate(-90 78.1 156.7)">1</text>
<text x="106.1" y="157.6" transform="rotate(-90 106.1 157.6)">16</text>
<text x="130.5" y="169.8">1</text>
<text x="130.5" y="171.7">2</text>
<text x="5.3" y="184">D</text>
<text x="23.7" y="184.8">3.3V</text>
<text x="24.9" y="182.9">5V</text>
<text x="29.8" y="182">1</text>
<text x="29.8" y="183.9">2</text>
<text x="29.8" y="185.7">3</text>
<text x="290.4" y="184">D</text>
<text x="21.6" y="190.4">SWDIO</text>
<text x="24.6" y="186.6">RX</text>
<text x="24.8" y="188.5">TX</text>
<text x="29.8" y="187.6">4</text>
<text x="29.8" y="189.4">5</text>
<text x="29.8" y="191.3">6</text>
<text x="224.9" y="191.3">Title</text>
<text x="21" y="192.2">SWDCK</text>
<text x="23.4" y="196">GND</text>
<text x="24" y="194.1">RST</text>
<text x="29.8" y="193.2">7</text>
<text x="29.8" y="195">8</text>
<text x="224.9" y="196.8">Size</text>
<text x="234.2" y="196.8">Number</text>
<text x="271.4" y="196.8">Revision</text>
<text x="224.9" y="202.4">Date:</text>
<text x="225.8" y="199.6">A3</text>
<text x="233.3" y="202.4">2019/8/11</text>
<text x="262.1" y="202.4">Sheet</text>
<text x="267.5" y="202.4">of</text>
<text x="21.7" y="207.1">1</text>
<text x="57.8" y="207.1">2</text>
<text x="93.9" y="207.1">3</text>
<text x="130" y="207.1">4</text>
<text x="166.1" y="207.1">5</text>
<text x="202.2" y="207.1">6</text>
<text x="224.9" y="204.3">File:</text>
<text x="233.3" y="204.3">C:\Users\..\Sheet1.SchDoc</text>
<text x="238.3" y="207.1">7</text>
<text x="262.1" y="204.3">Drawn By:</text>
<text x="274.4" y="207.1">8</text>
</g>
<g font-size="1.7" fill="#0e0e0e">
<text x="59.9" y="22.8">R12</text>
<text x="78.6" y="19.9">U4</text>
<text x="59.9" y="26.2">2K</text>
<text x="78.6" y="31">TP4056</text>
<text x="98.9" y="30.8">C22</text>
<text x="98.9" y="32.7">10uF</text>
<text x="65.5" y="39.6">R13</text>
<text x="72.6" y="38.3">CHRG</text>
<text x="65.5" y="42.9">560</text>
<text x="72.6" y="47.6">STDBY</text>
<text x="65.5" y="48.9">R14</text>
<text x="65.5" y="52.3">560</text>
<text x="72.6" y="55.6">翠绿 0805</text>
<text x="55.8" y="71.8">PWR</text>
<text x="139.9" y="67.2">M1</text>
<text x="160.4" y="67.2">M2</text>
<text x="182.8" y="67.2">M3</text>
<text x="205.1" y="67.2">M4</text>
<text x="65.5" y="73.2">R2</text>
<text x="65.5" y="76.5">560</text>
<text x="87.9" y="73.9">U2</text>
<text x="108.2" y="77.4">1uF</text>
<text x="139.9" y="73.2">HEAD2</text>
<text x="160.4" y="73.2">HEAD2</text>
<text x="182.8" y="73.2">HEAD2</text>
<text x="205.1" y="73.2">HEAD2</text>
<text x="48.8" y="81.3">VR1</text>
<text x="54.4" y="81.3">AMS1117-3.3 VCC33</text>
<text x="127" y="80.6">R9</text>
<text x="127" y="83.9">10K</text>
<text x="20.6" y="88.6">C1</text>
<text x="37.4" y="88.6">C2</text>
<text x="69.3" y="89">C3</text>
<text x="87.9" y="85">EEPROM/AT24C256C-SSHL-T</text>
<text x="127" y="86.2">R10</text>
<text x="127" y="89.5">10K</text>
<text x="147.3" y="88.6">C15</text>
<text x="167.9" y="88.6">C16</text>
<text x="188.3" y="88.6">C17</text>
<text x="208.8" y="88.6">C18</text>
<text x="20.6" y="90.5">10uF</text>
<text x="37.4" y="90.5">10uF</text>
<text x="69.3" y="90.8">47uF</text>
<text x="147.3" y="90.5">104</text>
<text x="167.9" y="90.5">104</text>
<text x="188.3" y="90.5">104</text>
<text x="208.8" y="90.5">104</text>
<text x="11.5" y="101.9">USB</text>
<text x="148.1" y="96.1">Q1</text>
<text x="148.1" y="97.9">SI2302</text>
<text x="168.6" y="96.1">Q2</text>
<text x="168.6" y="97.9">SI2302</text>
<text x="189.1" y="96.1">Q3</text>
<text x="189.1" y="97.9">SI2302</text>
<text x="209.6" y="96.1">Q4</text>
<text x="209.6" y="97.9">SI2302</text>
<text x="30.1" y="103.7">R1</text>
<text x="37.6" y="103.7">200 HSUSB_VRES</text>
<text x="227.5" y="105.7">C23</text>
<text x="118.1" y="113">U1</text>
<text x="141.9" y="110.2">24L01</text>
<text x="227.5" y="111">10uF</text>
<text x="11.5" y="114.9">MicroUSB</text>
<text x="118.1" y="114.9">M484SIDAE</text>
<text x="147.5" y="117.7">24L01</text>
<text x="18.8" y="124">C6</text>
<text x="18.8" y="125.9">10uF</text>
<text x="43" y="124">C9</text>
<text x="43" y="125.9">1uF</text>
<text x="247.6" y="120.5">U3</text>
<text x="247.6" y="122.3">MPU6050</text>
<text x="193.9" y="130">C20</text>
<text x="256.4" y="131.8">C21</text>
<text x="18.8" y="133.3">C10</text>
<text x="18.8" y="135.2">1uF</text>
<text x="26.2" y="133.3">C11</text>
<text x="26.2" y="135.2">1uF</text>
<text x="33.7" y="133.3">C12</text>
<text x="33.7" y="135.2">1uF</text>
<text x="193.9" y="135.2">10uF</text>
<text x="256.4" y="137.1">104</text>
<text x="147.3" y="142.7">C13</text>
<text x="147.3" y="144.5">10uF</text>
<text x="12.2" y="154">R3</text>
<text x="12.2" y="155.9">560</text>
<text x="23.4" y="154">R4</text>
<text x="23.4" y="155.9">560</text>
<text x="36.4" y="154">R6</text>
<text x="36.4" y="155.9">10K</text>
<text x="51.4" y="154">R7</text>
<text x="51.4" y="155.9">10K</text>
<text x="51.4" y="161.5">R8</text>
<text x="15.6" y="163.2">LED1</text>
<text x="26.8" y="163.2">LED2</text>
<text x="36.3" y="162.2">KEY1</text>
<text x="51.4" y="163.3">10K</text>
<text x="127" y="167">BAT</text>
<text x="100.9" y="179.9">X1</text>
<text x="127" y="174.5">XH2.54_2P</text>
<text x="20.8" y="181.1">P1</text>
<text x="70" y="183.9">R5</text>
<text x="70" y="185.7">10K</text>
<text x="100.9" y="185.9">12MHz</text>
<text x="98.9" y="189.2">C4</text>
<text x="98.9" y="191.1">20pF</text>
<text x="111.9" y="189.2">C5</text>
<text x="111.9" y="191.1">20pF</text>
<text x="20.8" y="197.8">PH2.0 JTAG</text>
<text x="69.8" y="192">RST</text>
<text x="76.5" y="196.7">C19</text>
<text x="76.5" y="198.5">10uF</text>
</g>
<g font-size="1.7" fill="#262626">
<text x="67.4" y="21.7">GND</text>
<text x="97.2" y="21.7">VBUS</text>
<text x="97.2" y="23.6">CHRG</text>
<text x="50.5" y="24.5">GND</text>
<text x="67.4" y="27.3">VBUS</text>
<text x="67.4" y="25.4">GND</text>
<text x="97.2" y="25.4">STDBY</text>
<text x="97.2" y="27.3">VBAT</text>
<text x="58.1" y="40.3">CHRG</text>
<text x="80.4" y="40.3">VBUS</text>
<text x="95.5" y="38.4">GND</text>
<text x="58.1" y="49.7">STDBY</text>
<text x="80.4" y="49.7">VBUS</text>
<text x="149.4" y="68.3">M1</text>
<text x="169.9" y="68.3">M2</text>
<text x="192.2" y="68.3">M3</text>
<text x="214.6" y="68.3">M4</text>
<text x="46.7" y="74.8">GND</text>
<text x="102.1" y="72">VCC33 C14</text>
<text x="116.2" y="74.8">GND</text>
<text x="147.2" y="73.8">VBAT</text>
<text x="167.7" y="73.8">VBAT</text>
<text x="190" y="73.8">VBAT</text>
<text x="212.4" y="73.8">VBAT</text>
<text x="15.2" y="83.2">VBUS</text>
<text x="33.5" y="81.3">VBAT</text>
<text x="104.6" y="79.5">I2C1_SCL</text>
<text x="104.6" y="81.3">I2C1_SDA</text>
<text x="117.7" y="81.3">I2C1_SCL</text>
<text x="134.8" y="82.3">VCC33</text>
<text x="143.4" y="83.2">VBAT</text>
<text x="164" y="83.2">VBAT</text>
<text x="184.4" y="83.2">VBAT</text>
<text x="204.9" y="83.2">VBAT</text>
<text x="80.6" y="86.9">GND</text>
<text x="117.7" y="86.9">I2C1_SDA</text>
<text x="140.1" y="90.6">M1</text>
<text x="160.6" y="90.6">M2</text>
<text x="181.1" y="90.6">M3</text>
<text x="201.6" y="90.6">M4</text>
<text x="24.6" y="100">GND</text>
<text x="52.6" y="99.9">GND</text>
<text x="132.6" y="96.2">EPWM0_CH1</text>
<text x="153.1" y="96.2">EPWM0_CH2</text>
<text x="173.6" y="96.2">EPWM0_CH3</text>
<text x="194.1" y="96.2">EPWM0_CH4</text>
<text x="24.5" y="107.4">HSUSB_D+</text>
<text x="81.9" y="107.8" transform="rotate(-90 81.9 107.8)">HSUSB_ID</text>
<text x="83.7" y="107.8" transform="rotate(-90 83.7 107.8)">USB_CAP</text>
<text x="85.6" y="107.8" transform="rotate(-90 85.6 107.8)">HSUSB_D+</text>
<text x="87.5" y="107.8" transform="rotate(-90 87.5 107.8)">GND</text>
<text x="89.3" y="107.8" transform="rotate(-90 89.3 107.8)">HSUSB_D-</text>
<text x="91.2" y="107.8" transform="rotate(-90 91.2 107.8)">VBUS</text>
<text x="93.1" y="107.8" transform="rotate(-90 93.1 107.8)">VCC33</text>
<text x="94.9" y="107.8" transform="rotate(-90 94.9 107.8)">HSUSB_VRES</text>
<text x="108" y="107.8" transform="rotate(-90 108 107.8)">ICE_CLK</text>
<text x="109.8" y="107.8" transform="rotate(-90 109.8 107.8)">ICE_DAT</text>
<text x="143.9" y="107.4">GND</text>
<text x="164.4" y="107.4">GND</text>
<text x="184.9" y="107.4">GND</text>
<text x="205.4" y="107.4">GND</text>
<text x="24.5" y="109.3">HSUSB_D-</text>
<text x="24.5" y="111.2">VBUS</text>
<text x="223.5" y="115.3" transform="rotate(-90 223.5 115.3)">GND</text>
<text x="232.8" y="115.3" transform="rotate(-90 232.8 115.3)">VCC33</text>
<text x="17.1" y="120.5">LDO_CAP</text>
<text x="41.3" y="120.5">USB_CAP</text>
<text x="61.8" y="124.2">LDO_CAP</text>
<text x="61.8" y="122.3">GND</text>
<text x="117.7" y="122.3">VCC33</text>
<text x="117.7" y="120.5">RST</text>
<text x="117.7" y="124.2">SPI0_MOSI</text>
<text x="18.9" y="129.8">VCC33</text>
<text x="61.8" y="126.1">VCC33</text>
<text x="61.8" y="127.9">KEY1</text>
<text x="61.8" y="129.8">LED1</text>
<text x="61.8" y="131.7">LED2</text>
<text x="117.7" y="126.1">SPI0_MISO</text>
<text x="117.7" y="127.9">SPI0_CLK</text>
<text x="117.7" y="129.8">SPI0_SS</text>
<text x="117.7" y="131.7">24L01_CE</text>
<text x="247.2" y="131.7">GND</text>
<text x="61.8" y="135.4">UART0_RX</text>
<text x="61.8" y="133.5">UART0_TX</text>
<text x="61.8" y="137.2">VCC33</text>
<text x="117.7" y="135.4">LDO_CAP</text>
<text x="117.7" y="137.2">VCC33</text>
<text x="117.7" y="133.5">24L01_IRQ</text>
<text x="143.4" y="137.6" transform="rotate(-90 143.4 137.6)">VCC33</text>
<text x="145.2" y="137.6" transform="rotate(-90 145.2 137.6)">GND</text>
<text x="147.1" y="137.6" transform="rotate(-90 147.1 137.6)">24L01_CE</text>
<text x="149" y="137.6" transform="rotate(-90 149 137.6)">SPI0_SS</text>
<text x="150.8" y="137.6" transform="rotate(-90 150.8 137.6)">SPI0_CLK</text>
<text x="152.7" y="137.6" transform="rotate(-90 152.7 137.6)">SPI0_MOSI 6</text>
<text x="154.6" y="137.6" transform="rotate(-90 154.6 137.6)">SPI0_MISO 7</text>
<text x="156.4" y="137.6" transform="rotate(-90 156.4 137.6)">24L01_IRQ 8</text>
<text x="184.6" y="132.6">GND</text>
<text x="203.5" y="137.2">I2C1_SCL</text>
<text x="247.2" y="137.2">VCC33</text>
<text x="247.2" y="135.4">GND</text>
<text x="264.4" y="134.5">GND</text>
<text x="11.6" y="140.9">GND</text>
<text x="61.8" y="141">GND</text>
<text x="61.8" y="142.8">I2C1_SCL</text>
<text x="61.8" y="139.1">VCC33</text>
<text x="117.7" y="139.1">GND</text>
<text x="203.5" y="139.1">I2C1_SDA</text>
<text x="33.2" y="148.4">VCC33</text>
<text x="48.4" y="148.4">VBAT</text>
<text x="61.8" y="144.7">I2C1_SDA</text>
<text x="61.8" y="148.4">ADC0_CH8</text>
<text x="117.7" y="148.4">X12_OUT</text>
<text x="11.5" y="150.3">LED1</text>
<text x="22.6" y="150.3">LED2</text>
<text x="39.4" y="157.7">KEY1</text>
<text x="222.2" y="160.5">GND</text>
<text x="81.9" y="165.6" transform="rotate(-90 81.9 165.6)">EPWM0_CH1</text>
<text x="83.7" y="165.6" transform="rotate(-90 83.7 165.6)">EPWM0_CH2</text>
<text x="85.6" y="165.6" transform="rotate(-90 85.6 165.6)">EPWM0_CH3</text>
<text x="87.5" y="165.6" transform="rotate(-90 87.5 165.6)">EPWM0_CH4</text>
<text x="100.5" y="165.6" transform="rotate(-90 100.5 165.6)">VCC33</text>
<text x="106.1" y="165.6" transform="rotate(-90 106.1 165.6)">X12_IN</text>
<text x="9.7" y="172.6">GND</text>
<text x="20.9" y="172.6">GND</text>
<text x="48.9" y="170.8">GND</text>
<text x="138.2" y="168.9">VBAT</text>
<text x="138.2" y="170.8">GND</text>
<text x="34" y="174.5">GND</text>
<text x="66.7" y="178.3">VCC33</text>
<text x="33.8" y="183.9">VCC33</text>
<text x="33.8" y="182">VBUS</text>
<text x="33.8" y="185.7">UART0_RX</text>
<text x="91.6" y="182">X12_IN</text>
<text x="108.4" y="182">X12_OUT</text>
<text x="33.8" y="189.4">ICE_DAT</text>
<text x="33.8" y="191.3">ICE_CLK</text>
<text x="33.8" y="187.6">UART0_TX</text>
<text x="71.1" y="187.6">RST</text>
<text x="33.8" y="193.2">RST</text>
<text x="33.8" y="195">GND</text>
<text x="95.5" y="196.8">GND</text>
<text x="108.5" y="196.8">GND</text>
<text x="67.5" y="204.3">GND</text>
</g>
</svg>
